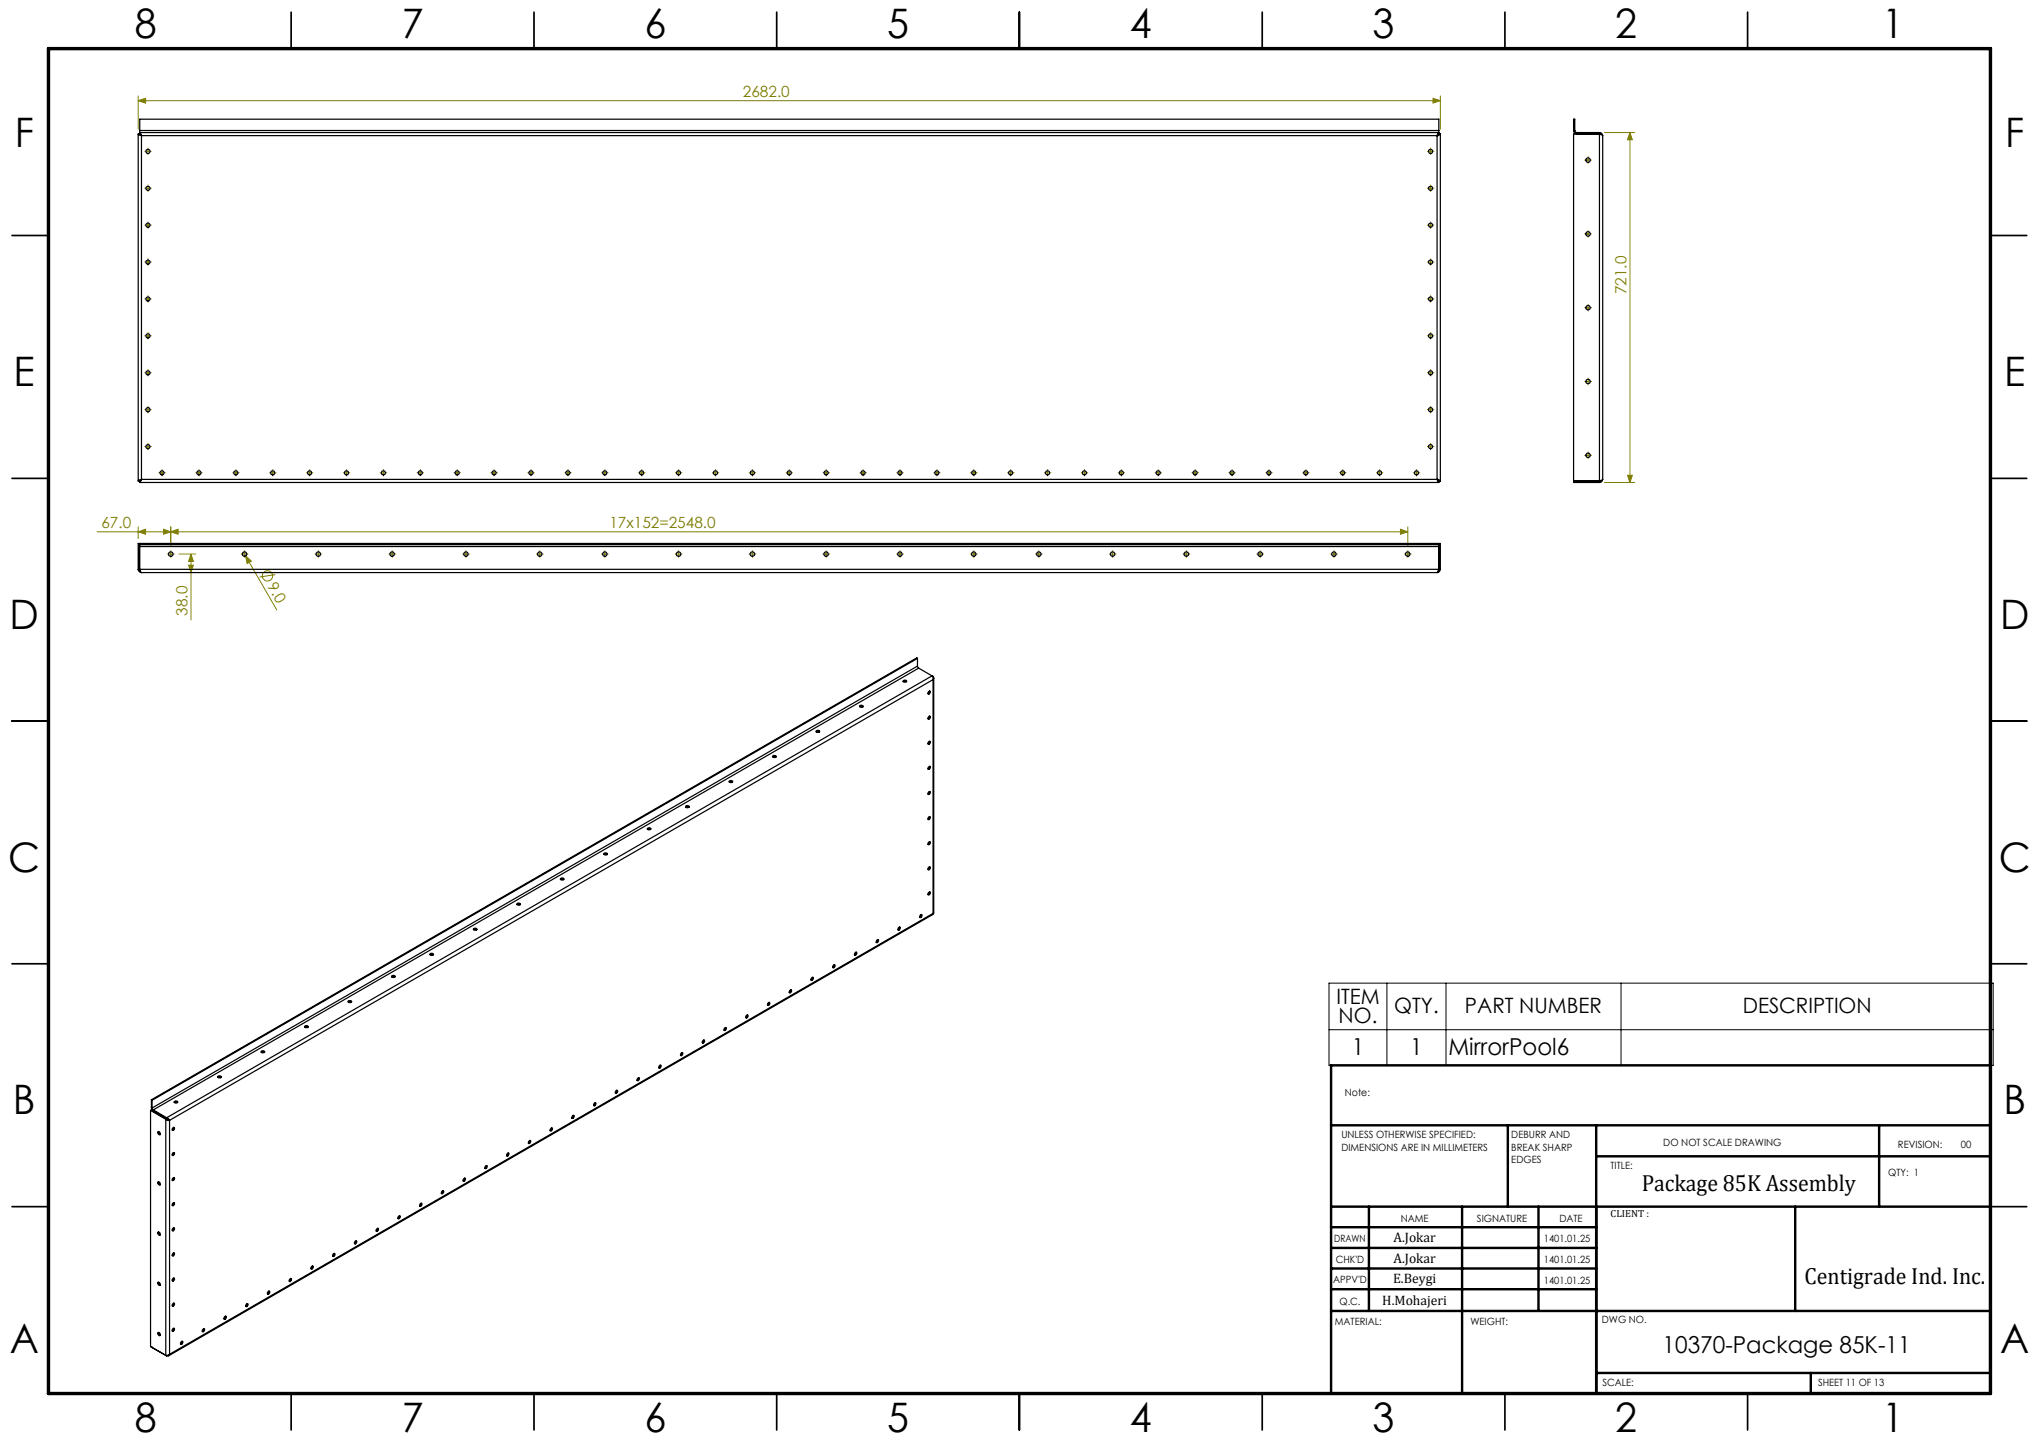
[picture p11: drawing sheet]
<svg xmlns="http://www.w3.org/2000/svg" width="420mm" height="297mm" viewBox="0 0 420 297" stroke-linecap="round" stroke-linejoin="round" font-family="sans-serif">
<g fill="none" stroke="#808000" stroke-width=".21">
<path d="M28.5 19.8v6.8M296.7 19.8v6.8M28.5 20.7l1.5-.5v1zM28.5 20.7h268.2M30.2 31.2h.5M30.2 38.8h.5M30.5 30.9v.5M30.5 38.5v.5M294.4 31.2h.5M294.4 38.8h.5M294.7 30.9v.5M294.7 38.5v.5"/>
<path d="M295.2 20.2l1.5 .5-1.5 .5zM326.8 33h.6M327.1 32.7v.5M330.5 27.3h6.2M335.7 27.3v72.1M335.7 27.3l.5 1.5h-1zM30.2 46.4h.5M30.2 54h.5M30.5 46.1v.5M30.5 53.7v.5M294.4 46.4h.5M294.4 54h.5"/>
<path d="M294.7 46.1v.5M294.7 53.7v.5M326.8 48.2h.6M327.1 47.9v.5M30.2 61.6h.5M30.2 69.2h.5M30.2 76.8h.5M30.5 61.3v.5M30.5 68.9v.5M30.5 76.5v.5M294.4 61.6h.5M294.4 69.2h.5"/>
<path d="M294.4 76.8h.5M294.7 61.3v.5M294.7 68.9v.5M294.7 76.5v.5M326.8 63.4h.6M326.8 78.6h.6M327.1 63.1v.5M327.1 78.3v.5M30.2 92h.5M30.2 84.4h.5M30.5 84.1v.5M30.5 91.7v.5"/>
<path d="M33.1 97.4h.5M33.4 97.2v.4M40.7 97.4h.5M41 97.2v.4M48.3 97.4h.5M48.6 97.2v.4M55.9 97.4h.5M56.2 97.2v.4M63.5 97.4h.5M63.8 97.2v.4M71.1 97.4h.5M71.4 97.2v.4"/>
<path d="M78.7 97.4h.5M79 97.2v.4M86.3 97.4h.5M86.6 97.2v.4M93.9 97.4h.5M94.2 97.2v.4M101.5 97.4h.5M101.8 97.2v.4M109.1 97.4h.5M109.4 97.2v.4M116.7 97.4h.5M117 97.2v.4"/>
<path d="M124.3 97.4h.5M124.6 97.2v.4M131.9 97.4h.5M132.2 97.2v.4M139.5 97.4h.5M139.8 97.2v.4M147.1 97.4h.5M147.4 97.2v.4M154.7 97.4h.5M155 97.2v.4M162.3 97.4h.5M162.6 97.2v.4"/>
<path d="M169.9 97.4h.5M170.2 97.2v.4M177.5 97.4h.5M177.8 97.2v.4M185.1 97.4h.5M185.4 97.2v.4M192.7 97.4h.5M193 97.2v.4M200.3 97.4h.5M200.6 97.2v.4M207.9 97.4h.5M208.2 97.2v.4"/>
<path d="M215.5 97.4h.5M215.8 97.2v.4M223.1 97.4h.5M223.4 97.2v.4M230.7 97.4h.5M231 97.2v.4M238.3 97.4h.5M238.6 97.2v.4M245.9 97.4h.5M246.2 97.2v.4M253.5 97.4h.5M253.8 97.2v.4"/>
<path d="M261.1 97.4h.5M261.4 97.2v.4M268.7 97.4h.5M269 97.2v.4M276.3 97.4h.5M276.6 97.2v.4M283.9 97.4h.5M284.2 97.2v.4M291.5 97.4h.5M291.8 97.2v.4M294.4 92h.5M294.4 84.4h.5"/>
<path d="M294.7 84.1v.5M294.7 91.7v.5M326.8 93.8h.6M327.1 93.5v.5M330.5 99.4h6.2M335.2 97.9h1l-.5 1.5zM20 109.5h270M28.5 109.5l1.5-.5v1zM28.5 108.5v2.4M33.7 109l1.5 .5-1.5 .5zM34.9 114.1h.5M35.2 113.9v.5"/>
<path d="M35.2 109.5l1.5-.5v1zM35.2 108.5v3.9M36.9 114.1h3.4M38.8 116.4h1l-.5 1.5zM39.3 114.1l.5 1.5h-1zM39.3 114.1v13.6M50.1 114.1h.5M50.2 113.7l.4 .8M50.4 113.9v.5M50.6 114.5l1.2 1.1-.9 .5zM50.6 114.5l6.4 11.1M56.7 118.4l-3.2 .4"/>
<path d="M65.3 114.1h.5M65.6 113.9v.5M80.5 114.1h.5M80.8 113.9v.5M95.7 114.1h.5M96 113.9v.5M110.9 114.1h.5M111.2 113.9v.5M124.3 114.1h.5M124.6 113.9v.5M139.5 114.1h.5M139.8 113.9v.5"/>
<path d="M154.7 114.1h.5M155 113.9v.5M169.9 114.1h.5M170.2 113.9v.5M185.1 114.1h.5M185.4 113.9v.5M200.3 114.1h.5M200.6 113.9v.5M213.7 114.1h.5M214 113.9v.5M228.9 114.1h.5M229.2 113.9v.5"/>
<path d="M244.1 114.1h.5M244.4 113.9v.5M259.3 114.1h.5M259.6 113.9v.5M274.5 114.1h.5M274.8 113.9v.5M288.5 109l1.5 .5-1.5 .5zM289.7 114.1h.5M290 108.5v3.9M290 113.9v.5"/>
<circle cx="55.1" cy="118.6" r="1.06"/>
</g>
<path d="M273.8 202.5h136.8v16.9h-136.8zM273.8 212.1h136.8M285.7 202.5v16.9M297.9 202.5v16.9M333.9 202.5v16.9" fill="none" stroke="#000" stroke-width=".21"/>
<g fill="none" stroke="#808000" stroke-width=".21" stroke-dasharray="15.2 1.3 1.3 1.3">
<path d="M30 31.2h-.2M30 38.8h-.2M30.5 30.7v-.2M30.5 31.7v.1M30.5 38.3v-.2M30.5 39.3v.1M31 31.2h.2M31 38.8h.2M294.2 31.2h-.2M294.2 38.8h-.2M294.7 30.7v-.2M294.7 31.7v.1"/>
<path d="M294.7 38.3v-.2M294.7 39.3v.1M295.2 31.2h.2M295.2 38.8h.2M326.6 33h-.2M327.1 32.5v-.2M327.1 33.5v.2M327.6 33h.2M30 46.4h-.2M30 54h-.2M30.5 45.9v-.2M30.5 46.9v.1"/>
<path d="M30.5 53.5v-.2M30.5 54.5v.1M31 46.4h.2M31 54h.2M294.2 46.4h-.2M294.2 54h-.2M294.7 45.9v-.2M294.7 46.9v.1M294.7 53.5v-.2M294.7 54.5v.1M295.2 46.4h.2M295.2 54h.2"/>
<path d="M326.6 48.2h-.2M327.1 47.7v-.2M327.1 48.7v.2M327.6 48.2h.2M30 61.6h-.2M30 69.2h-.2M30 76.8h-.2M30.5 61.1v-.2M30.5 62.1v.1M30.5 68.7v-.2M30.5 69.7v.1M30.5 76.3v-.2"/>
<path d="M30.5 77.3v.1M31 61.6h.2M31 69.2h.2M31 76.8h.2M294.2 61.6h-.2M294.2 69.2h-.2M294.2 76.8h-.2M294.7 61.1v-.2M294.7 62.1v.1M294.7 68.7v-.2M294.7 69.7v.1M294.7 76.3v-.2"/>
<path d="M294.7 77.3v.1M295.2 61.6h.2M295.2 69.2h.2M295.2 76.8h.2M326.6 63.4h-.2M326.6 78.6h-.2M327.1 62.9v-.2M327.1 63.9v.2M327.1 78.1v-.2M327.1 79.1v.2M327.6 63.4h.2M327.6 78.6h.2"/>
<path d="M30 92h-.2M30 84.4h-.2M30.5 91.5v-.2M30.5 92.5v.1M30.5 83.9v-.2M30.5 84.9v.1M31 92h.2M31 84.4h.2M32.9 97.4h-.2M33.4 96.9v-.2M33.4 97.9v.1M33.9 97.4h.2"/>
<path d="M40.5 97.4h-.2M41 96.9v-.2M41 97.9v.1M41.5 97.4h.2M48.1 97.4h-.2M48.6 96.9v-.2M48.6 97.9v.1M49.1 97.4h.2M55.7 97.4h-.2M56.2 96.9v-.2M56.2 97.9v.1M56.7 97.4h.2"/>
<path d="M63.3 97.4h-.2M63.8 96.9v-.2M63.8 97.9v.1M64.3 97.4h.2M70.9 97.4h-.2M71.4 96.9v-.2M71.4 97.9v.1M71.9 97.4h.2M78.5 97.4h-.2M79 96.9v-.2M79 97.9v.1M79.5 97.4h.2"/>
<path d="M86.1 97.4h-.2M86.6 96.9v-.2M86.6 97.9v.1M87.1 97.4h.2M93.7 97.4h-.2M94.2 96.9v-.2M94.2 97.9v.1M94.7 97.4h.2M101.3 97.4h-.2M101.8 96.9v-.2M101.8 97.9v.1M102.3 97.4h.2"/>
<path d="M108.9 97.4h-.2M109.4 96.9v-.2M109.4 97.9v.1M109.9 97.4h.2M116.5 97.4h-.2M117 96.9v-.2M117 97.9v.1M117.5 97.4h.2M124.1 97.4h-.2M124.6 96.9v-.2M124.6 97.9v.1M125.1 97.4h.2"/>
<path d="M131.7 97.4h-.2M132.2 96.9v-.2M132.2 97.9v.1M132.7 97.4h.2M139.3 97.4h-.2M139.8 96.9v-.2M139.8 97.9v.1M140.3 97.4h.2M146.9 97.4h-.2M147.4 96.9v-.2M147.4 97.9v.1M147.9 97.4h.2"/>
<path d="M154.5 97.4h-.2M155 96.9v-.2M155 97.9v.1M155.5 97.4h.2M162.1 97.4h-.2M162.6 96.9v-.2M162.6 97.9v.1M163.1 97.4h.2M169.7 97.4h-.2M170.2 96.9v-.2M170.2 97.9v.1M170.7 97.4h.2"/>
<path d="M177.3 97.4h-.2M177.8 96.9v-.2M177.8 97.9v.1M178.3 97.4h.2M184.9 97.4h-.2M185.4 96.9v-.2M185.4 97.9v.1M185.9 97.4h.2M192.5 97.4h-.2M193 96.9v-.2M193 97.9v.1M193.5 97.4h.2"/>
<path d="M200.1 97.4h-.2M200.6 96.9v-.2M200.6 97.9v.1M201.1 97.4h.2M207.7 97.4h-.2M208.2 96.9v-.2M208.2 97.9v.1M208.7 97.4h.2M215.3 97.4h-.2M215.8 96.9v-.2M215.8 97.9v.1M216.3 97.4h.2"/>
<path d="M222.9 97.4h-.2M223.4 96.9v-.2M223.4 97.9v.1M223.9 97.4h.2M230.5 97.4h-.2M231 96.9v-.2M231 97.9v.1M231.5 97.4h.2M238.1 97.4h-.2M238.6 96.9v-.2M238.6 97.9v.1M239.1 97.4h.2"/>
<path d="M245.7 97.4h-.2M246.2 96.9v-.2M246.2 97.9v.1M246.7 97.4h.2M253.3 97.4h-.2M253.8 96.9v-.2M253.8 97.9v.1M254.3 97.4h.2M260.9 97.4h-.2M261.4 96.9v-.2M261.4 97.9v.1M261.9 97.4h.2"/>
<path d="M268.5 97.4h-.2M269 96.9v-.2M269 97.9v.1M269.5 97.4h.2M276.1 97.4h-.2M276.6 96.9v-.2M276.6 97.9v.1M277.1 97.4h.2M283.7 97.4h-.2M284.2 96.9v-.2M284.2 97.9v.1M284.7 97.4h.2"/>
<path d="M291.3 97.4h-.2M291.8 96.9v-.2M291.8 97.9v.1M292.3 97.4h.2M294.2 92h-.2M294.2 84.4h-.2M294.7 91.5v-.2M294.7 92.5v.1M294.7 83.9v-.2M294.7 84.9v.1M295.2 92h.2M295.2 84.4h.2"/>
<path d="M326.6 93.8h-.2M327.1 93.3v-.2M327.1 94.3v.2M327.6 93.8h.2M34.7 114.1h-.2M35.2 113.6v-.2M35.2 114.6v.2M35.7 114.1h.2M49.9 114.1h-.2M50.4 113.6v-.2M50.4 114.6v.2M50.9 114.1h.2"/>
<path d="M65.1 114.1h-.2M65.6 113.6v-.2M65.6 114.6v.2M66.1 114.1h.2M80.3 114.1h-.2M80.8 113.6v-.2M80.8 114.6v.2M81.3 114.1h.2M95.5 114.1h-.2M96 113.6v-.2M96 114.6v.2M96.5 114.1h.2"/>
<path d="M110.7 114.1h-.2M111.2 113.6v-.2M111.2 114.6v.2M111.7 114.1h.2M124.1 114.1h-.2M124.6 113.6v-.2M124.6 114.6v.2M125.1 114.1h.2M139.3 114.1h-.2M139.8 113.6v-.2M139.8 114.6v.2M140.3 114.1h.2"/>
<path d="M154.5 114.1h-.2M155 113.6v-.2M155 114.6v.2M155.5 114.1h.2M169.7 114.1h-.2M170.2 113.6v-.2M170.2 114.6v.2M170.7 114.1h.2M184.9 114.1h-.2M185.4 113.6v-.2M185.4 114.6v.2M185.9 114.1h.2"/>
<path d="M200.1 114.1h-.2M200.6 113.6v-.2M200.6 114.6v.2M201.1 114.1h.2M213.5 114.1h-.2M214 113.6v-.2M214 114.6v.2M214.5 114.1h.2M228.7 114.1h-.2M229.2 113.6v-.2M229.2 114.6v.2M229.7 114.1h.2"/>
<path d="M243.9 114.1h-.2M244.4 113.6v-.2M244.4 114.6v.2M244.9 114.1h.2M259.1 114.1h-.2M259.6 113.6v-.2M259.6 114.6v.2M260.1 114.1h.2M274.3 114.1h-.2M274.8 113.6v-.2M274.8 114.6v.2M275.3 114.1h.2"/>
<path d="M289.5 114.1h-.2M290 113.6v-.2M290 114.6v.2M290.5 114.1h.2"/>
</g>
<g fill="none" stroke="#000" stroke-width=".35">
<path d="M60 2.5v7.5M110 2.5v7.5M160 2.5v7.5M210 2.5v7.5M260 2.5v7.5M310 2.5v7.5M360 2.5v7.5M2.5 48.5h7.5M410 48.5h7.5M2.5 98.5h7.5M410 98.5h7.5M2.5 148.5h7.5"/>
<path d="M410 148.5h7.5M2.5 198.5h7.5M410 198.5h7.5M2.5 248.5h7.5M410 248.5h7.5M60 287v7.5M110 287v7.5M160 287v7.5M210 287v7.5M260 287v7.5M310 287v7.5M360 287v7.5"/>
</g>
<g fill="none" stroke="#000" stroke-width=".5">
<path d="M410 219.4h-135.8v67.4M274.2 231.8h135.8M310.6 231.8v16.7M328.8 231.8v55.2M328.8 238.2h81.2M387.1 231.8v16.7M274.2 248.5h135.8M274.2 257h54.6M274.2 252.8h54.6M282 248.5v21.5M301.2 248.5v38.3M316.9 248.5v21.5"/>
<path d="M369.8 248.5v21.5M274.2 265.5h54.6M274.2 261.3h54.6M274.2 270h135.8M328.8 282.8h81.2M373 282.8v4.2"/>
</g>
<path d="M10 10h400v277h-400z" fill="none" stroke="#000" stroke-width=".7"/>
<g fill="#808000">
<path d="M50.6 114.5l1.2 1.1-.9 .5z"/>
<path d="M295.2 20.2l1.5 .5-1.5 .5zM28.5 20.7l1.5-.5v1z"/>
<path d="M35.2 109.5l1.5-.5v1zM288.5 109l1.5 .5-1.5 .5z"/>
<path d="M33.7 109l1.5 .5-1.5 .5zM28.5 109.5l1.5-.5v1z"/>
<path d="M335.2 97.9h1l-.5 1.5zM335.7 27.3l.5 1.5h-1z"/>
<path d="M38.8 116.4h1l-.5 1.5zM39.3 114.1l.5 1.5h-1z"/>
</g>
<g fill="none" stroke="#000" stroke-width=".25">
<path d="M28.5 27.6l.6 .3M28.5 27.6h.2l.4 .3M28.5 27.6v71.5M28.8 27.3l.3 .6M28.8 27.3v.2l.3 .4M28.8 26.9v.4M28.8 26.9v-2.4h267.6v2.4M28.8 27.3h267.6M28.8 26.9h267.6M29.1 27.9h.1M29.1 27.9v70.8M29.1 27.9h266.9"/>
<path d="M296 27.9h.1M296 27.9v70.8M296.4 27.3v.2l-.4 .4M296.4 27.3l-.4 .6M296.4 26.9v.4M296.7 27.6l-.7 .3M296.7 27.6h-.3l-.4 .3M296.7 27.6v71.5M324.1 26.9a.66 .66 0 0 0 .7 .6M324.1 26.9h.3M324.1 26.9v-2.4h.3v2.4M324.4 26.9v.2l.4 .2"/>
<path d="M324.8 27.3h4.7M324.8 27.3v.2M324.8 27.5h4.7M329.5 27.6l.6 .3M329.5 27.3a.65 .65 0 0 1 .6 .6M329.5 27.5l.3 .2M329.5 27.6h-5.4v71.5h5.4M329.5 27.3v.2M329.5 27.6v71.5M330.1 27.9v70.8M28.8 99.4h267.6M29.1 98.7h.1"/>
<path d="M29.1 98.7l-.6 .4M29.1 98.7l-.4 .4h-.2M29.1 98.7l-.3 .7M29.1 98.7l-.3 .4v.3M29.1 98.7h266.9M296 98.7h.1M296 98.7l.7 .4M296 98.7l.4 .7M296 98.7l.4 .4h.3M296 98.7l.4 .4v.3M329.5 99.1h-5.4v.3h5.4M329.5 99.1v.3"/>
<path d="M329.8 99l-.3 .1M330.1 98.7l-.6 .4M330.1 98.7l-.1 .5-.5 .2M28.5 117.3l.2 .5 .4 .1M28.5 117.3v-5.4h.2v5.4M28.5 117.3h.2M28.7 117.3l.2 .3M28.8 112.2v.4M28.8 117.3l.3 .6M28.8 112.2v-.3h267.6v.3M28.8 112.6v4.7M28.8 112.2h267.6"/>
<path d="M28.8 112.6h267.6M28.8 117.3h267.6M29.1 117.9h266.9M296.4 112.2v.4M296.4 117.3l-.4 .6M296.4 112.6v4.7M296.4 117.3l-.2 .3M296.4 117.3v-5.4h.3v5.4M296.4 117.3h.3M296.7 117.3l-.4 .6h-.3M189 137.2l.2 .4M189 137.2l-157.7 91"/>
<path d="M189 135.6l-157.7 91M189 135.6v1.6M189 135.6l-.2-.1-157.6 91M189.2 137.6l2.8 1.6M189.2 137.6l-157.6 91M192 139.2l.2 .8M192 139.2l-157.7 91M192 139.2l.2 .1M192.2 139.3l.1 .3-.1 .4M192.2 140l-157.3 90.7M192.2 140v48.1M192.2 139.3h-.1"/>
<path d="M192.3 139.6v48.5h-.1M159.2 155.7l.2-.1a.25 .25 0 0 1 .4 0 .25 .25 0 0 1 0 .4h-.1a.32 .32 0 0 1-.4 0 .32 .32 0 0 1-.1-.3zM159.2 155.9l.3-.2 .3 .2M168.1 150.5h.1a.3 .3 0 0 1 .4-.1 .3 .3 0 0 1 .1 .4 .32 .32 0 0 1-.4 .1 .32 .32 0 0 1-.2-.4zM168.1 150.7l.3-.1 .4 .1M177.1 145.6l.2-.2 .5 .2M177.2 145.3h.1a.25 .25 0 0 1 .4 0 .25 .25 0 0 1 0 .3l-.2 .1a.26 .26 0 0 1-.3 0 .26 .26 0 0 1 0-.4zM186 140.4l.2-.1 .5 .1M186.1 140.2a.3 .3 0 0 1 .4-.2 .3 .3 0 0 1 .2 .4 .34 .34 0 0 1-.4 .1 .34 .34 0 0 1-.2-.3zM191.2 142.5l.1-.1a.21 .21 0 0 1 .3 0 .21 .21 0 0 1 0 .3l-.2 .2a.24 .24 0 0 1-.3-.1 .24 .24 0 0 1 .1-.3zM191.2 158l.1-.1a.2 .2 0 0 1 .3 0 .2 .2 0 0 1 0 .3 .23 .23 0 0 1-.2 .3 .23 .23 0 0 1-.3-.3zM191.3 147.6l.1-.1a.29 .29 0 0 1 .2 .4 .29 .29 0 0 1-.5 .1z"/>
<path d="M191.3 152.8a.2 .2 0 0 1 .3-.1 .2 .2 0 0 1 0 .3 .26 .26 0 0 1-.1 .3 .26 .26 0 0 1-.4-.2zM191.5 142.3v.3l-.3 .3M191.5 147.5v.3l-.3 .3M191.5 152.7v.3l-.3 .2M191.5 157.8v.3l-.3 .3M124.4 175.8l.3-.1a.27 .27 0 0 1 .3 0 .27 .27 0 0 1 .1 .3 .27 .27 0 0 1-.4 .1l-.3-.1zM124.4 176l.3-.2 .4 .2M133.4 170.8l.1-.1 .6 .1M133.4 170.6a.34 .34 0 0 1 .4-.1 .34 .34 0 0 1 .2 .3h-.1a.3 .3 0 0 1-.3 .1 .3 .3 0 0 1-.2-.3zM141.3 166l.2-.1a.24 .24 0 0 1 .4 .1 .24 .24 0 0 1 0 .3 .34 .34 0 0 1-.4 .1 .34 .34 0 0 1-.2-.4zM141.3 166.2l.1-.1 .6 .1M150.2 160.9l.1-.1a.31 .31 0 0 1 .4-.1 .31 .31 0 0 1 .1 .4l-.2 .1a.28 .28 0 0 1-.3 0 .28 .28 0 0 1-.1-.3z"/>
<path d="M150.2 161.1l.3-.2 .4 .2M191.3 163.1a.2 .2 0 0 1 .3-.1 .2 .2 0 0 1 0 .3 .28 .28 0 0 1-.1 .3 .28 .28 0 0 1-.4-.1zM191.3 168.3a.21 .21 0 0 1 .3-.1 .21 .21 0 0 1 0 .4l-.2 .2a.25 .25 0 0 1-.3-.2 .25 .25 0 0 1 .2-.3zM191.3 173.5l.1-.1a.29 .29 0 0 1 .2 .4 .29 .29 0 0 1-.5 0zM191.3 178.6a.2 .2 0 0 1 .3-.1 .2 .2 0 0 1 0 .3 .26 .26 0 0 1-.1 .3 .26 .26 0 0 1-.4-.1zM191.5 163v.3l-.3 .3M191.5 168.2v.3l-.3 .2M191.5 173.4v.3l-.3 .2M191.5 178.5v.3l-.3 .3M88.6 196.5l.2-.1a.25 .25 0 0 1 .4 0 .25 .25 0 0 1 0 .3 .34 .34 0 0 1-.4 .1 .34 .34 0 0 1-.2-.3zM88.6 196.6l.1-.1 .6 .1M97.5 191.3l.2-.1a.29 .29 0 0 1 .4 0 .29 .29 0 0 1 0 .4h-.1a.28 .28 0 0 1-.4 0 .28 .28 0 0 1-.1-.3z"/>
<path d="M97.5 191.5l.3-.2 .4 .2M106.5 186.3l.4-.1 .3 .1M106.6 186.1l.2-.1a.25 .25 0 0 1 .3 0 .25 .25 0 0 1 0 .4h-.1a.28 .28 0 0 1-.4 0 .28 .28 0 0 1 0-.3zM115.4 181.1l.3-.1 .4 .1M115.5 180.9a.3 .3 0 0 1 .4-.1 .3 .3 0 0 1 .2 .4l-.2 .1a.27 .27 0 0 1-.4-.1 .27 .27 0 0 1 0-.3zM171.6 198.9l.1-.1a.21 .21 0 0 1 .3-.1 .21 .21 0 0 1 0 .4l-.4 .3zM171.8 198.7v.4l-.3 .1M176.1 196.2l.3-.1a.34 .34 0 0 1 0 .4 .34 .34 0 0 1-.4 .2zM176.3 196.1l-.1 .4-.2 .2M180.7 193.6l.1-.1a.3 .3 0 0 1 .1 .5 .3 .3 0 0 1-.4 0zM180.8 193.5l-.1 .4-.2 .2M185.1 191.1l.2-.2a.34 .34 0 0 1 .1 .5 .34 .34 0 0 1-.4 .1z"/>
<path d="M185.3 191l-.1 .3-.2 .2M189.5 188.6l.2-.2a.3 .3 0 0 1 .1 .4 .3 .3 0 0 1-.4 .1zM189.8 188.3l-.1 .4-.3 .2M191.3 183.8a.2 .2 0 0 1 .3 0 .2 .2 0 0 1 0 .3 .23 .23 0 0 1-.2 .2 .23 .23 0 0 1-.3-.2zM191.5 183.7v.3l-.3 .3M192.2 188.1v.2l-157.5 91M192.2 188.1l-157.3 90.8M53.8 216.7l.4-.1 .3 .1M53.9 216.5l.2-.1a.25 .25 0 0 1 .3 0 .25 .25 0 0 1 0 .4 .33 .33 0 0 1-.4 .1 .33 .33 0 0 1-.1-.4zM62.8 211.6l.2-.2 .5 .2M62.8 211.3a.31 .31 0 0 1 .4-.1 .31 .31 0 0 1 .2 .4l-.2 .1a.25 .25 0 0 1-.4 0 .25 .25 0 0 1 0-.4zM71.7 206.4l.3-.2 .4 .2"/>
<path d="M71.8 206.1h.2a.24 .24 0 0 1 .3 0 .24 .24 0 0 1 0 .3l-.1 .1a.29 .29 0 0 1-.4 0 .29 .29 0 0 1 0-.4zM80.7 201h.1a.3 .3 0 0 1 .4-.1 .3 .3 0 0 1 .1 .4h-.1a.32 .32 0 0 1-.4 0 .32 .32 0 0 1-.1-.3zM80.7 201.2l.2-.1 .5 .1M135.9 219.4h.1a.28 .28 0 0 1 .1 .4 .28 .28 0 0 1-.4 0zM136 219.4v.3l-.3 .2M140.3 216.9a.21 .21 0 0 1 .3-.1 .21 .21 0 0 1 0 .4l-.2 .2a.22 .22 0 0 1-.3-.1 .22 .22 0 0 1 .2-.3zM140.5 216.8v.3l-.3 .2M144.7 214.4l.2-.1a.2 .2 0 0 1 .2 0 .2 .2 0 0 1 0 .3 .23 .23 0 0 1-.2 .2 .23 .23 0 0 1-.3-.2zM145 214.2v.3l-.3 .3M149.3 211.7l.1-.1a.29 .29 0 0 1 .2 .4 .29 .29 0 0 1-.5 .1zM149.5 211.6l-.1 .3-.2 .3M153.7 209.2a.2 .2 0 0 1 .3-.2 .2 .2 0 0 1 .1 .3 .26 .26 0 0 1-.2 .3 .26 .26 0 0 1-.3-.1z"/>
<path d="M154 209.1l-.1 .2-.3 .3M158.3 206.5h.1a.28 .28 0 0 1 .1 .4 .28 .28 0 0 1-.4 0zM158.4 206.4v.4l-.3 .2M162.7 204l.1-.1a.29 .29 0 0 1 .2 .4 .29 .29 0 0 1-.4 .1zM162.9 203.9l-.1 .4-.2 .1M167.2 201.4a.2 .2 0 0 1 .3-.1 .2 .2 0 0 1 0 .3 .26 .26 0 0 1-.1 .3 .26 .26 0 0 1-.4-.1zM167.4 201.3l-.1 .4-.3 .1M31 228.7v48.7l3.3 1.9M31 228.7l3.1 1.8M31 228.7l.2-.1 3.1 1.9M31.2 228.1l.4 .7M31.2 226.5v1.6"/>
<path d="M31.2 226.5l.1 .1M31.2 228.1l.1 .1M31.3 228.2l.3 .4M31.3 226.6v1.6M31.6 228.6l2.7 1.6M31.6 228.8l2.7 1.6M31.6 228.6v.2M32.5 233.1a.37 .37 0 0 1 .5 .2 .37 .37 0 0 1-.1 .4l-.4-.3zM32.7 233.1v.3l.3 .2M34.1 230.5l.8 .2M34.1 230.5v48.6l.8-.2M34.3 230.5l.4 .2"/>
<path d="M34.3 230.5h-.2M34.3 230.2l.6 .5M34.3 230.4l.4 .3M34.3 230.2v.2M34.7 230.7h.2M34.9 230.7v48.2M35.6 232.3l.1-.1a.29 .29 0 0 1 .2 .4 .29 .29 0 0 1-.4 .1zM35.6 237.5a.2 .2 0 0 1 .3-.1 .2 .2 0 0 1 0 .3 .26 .26 0 0 1-.1 .3 .26 .26 0 0 1-.3-.2zM35.8 232.2v.3l-.3 .3M35.8 237.4v.3l-.3 .2M35.9 227l.2-.1 .5 .1M35.9 226.9l.2-.1a.28 .28 0 0 1 .4-.1 .28 .28 0 0 1 0 .4 .34 .34 0 0 1-.4 .1 .34 .34 0 0 1-.2-.3z"/>
<path d="M44.8 221.9l.3-.1 .4 .1M44.9 221.7l.1-.1a.29 .29 0 0 1 .4 0 .29 .29 0 0 1 .1 .4h-.2a.27 .27 0 0 1-.3 0 .27 .27 0 0 1-.1-.3zM104.6 237.5h.1a.34 .34 0 0 1 .1 .4 .34 .34 0 0 1-.4 .2zM104.7 237.5l-.1 .4-.2 .1M109 235l.1-.1a.3 .3 0 0 1 .1 .4 .3 .3 0 0 1-.4 .1zM109.1 234.9v.4l-.3 .1M113.4 232.5l.3-.2a.34 .34 0 0 1 0 .4 .34 .34 0 0 1-.4 .2zM113.6 232.3v.4l-.3 .2M117.9 229.8l.2-.1a.3 .3 0 0 1 .1 .4 .3 .3 0 0 1-.4 .1zM118.1 229.7v.3l-.3 .3M122.3 227.3l.3-.2a.34 .34 0 0 1 .1 .4 .34 .34 0 0 1-.4 .2zM122.6 227.2l-.2 .4-.1 .1"/>
<path d="M126.9 224.6h.1a.28 .28 0 0 1 .1 .4 .28 .28 0 0 1-.4 0zM127.1 224.5l-.1 .4-.2 .2M131.3 222.1l.2-.1a.3 .3 0 0 1 .1 .4 .3 .3 0 0 1-.4 .1zM131.6 222l-.1 .3-.3 .2M32.5 243.4a.35 .35 0 0 1 .5 .2 .35 .35 0 0 1-.2 .5l-.3-.4zM32.5 253.8l.4 .1a.27 .27 0 0 1 .2 .3 .27 .27 0 0 1-.4 .2l-.2-.3zM32.7 243.4v.4l.3 .2M32.7 253.7v.4l.3 .2M35.6 253a.21 .21 0 0 1 .3-.1 .21 .21 0 0 1 0 .4l-.2 .2a.25 .25 0 0 1-.3-.2 .25 .25 0 0 1 .2-.3zM35.6 258.2l.1-.1a.29 .29 0 0 1 .2 .4 .29 .29 0 0 1-.4 0zM35.7 242.6a.2 .2 0 0 1 .2 0 .2 .2 0 0 1 0 .3 .23 .23 0 0 1-.2 .3 .23 .23 0 0 1-.2-.3zM35.7 247.8v-.1a.29 .29 0 0 1 .2 .4 .29 .29 0 0 1-.4 .1z"/>
<path d="M35.8 242.5v.3l-.3 .3M35.8 247.7v.3l-.3 .3M35.8 252.9v.3l-.3 .2M35.8 258.1v.3l-.3 .2M68.7 258.3l.1-.1a.29 .29 0 0 1 .2 .4 .29 .29 0 0 1-.5 .1zM68.9 258.2l-.1 .3-.3 .2M73.1 255.7a.2 .2 0 0 1 .3-.1 .2 .2 0 0 1 .1 .3 .26 .26 0 0 1-.2 .3 .26 .26 0 0 1-.3-.2zM73.3 255.6v.3l-.3 .2M77.5 253.2l.1-.1a.21 .21 0 0 1 .3-.1 .21 .21 0 0 1 0 .4l-.2 .2a.24 .24 0 0 1-.2-.1 .24 .24 0 0 1 0-.3zM77.8 253v.3l-.3 .2M82.2 250.4a.29 .29 0 0 1 .2 .4 .29 .29 0 0 1-.4 .1zM82.3 250.4l-.1 .4-.2 .2"/>
<path d="M86.6 247.9a.2 .2 0 0 1 .2-.1 .2 .2 0 0 1 .1 .3 .28 .28 0 0 1-.1 .3 .28 .28 0 0 1-.4-.1zM86.8 247.8l-.1 .4-.3 .2M91.1 245.3l.1-.1a.28 .28 0 0 1 .2 .5 .28 .28 0 0 1-.5 0zM91.2 245.2v.4l-.3 .2M95.5 242.8a.21 .21 0 0 1 .4-.1 .2 .2 0 0 1-.1 .3 .22 .22 0 0 1-.2 .3 .22 .22 0 0 1-.2-.3zM95.7 242.6l-.1 .4-.2 .2M100 240.2l.2-.1a.3 .3 0 0 1 .1 .4 .3 .3 0 0 1-.4 .1zM100.2 240.1l-.1 .3-.2 .2M31.2 277.5h.1M32.5 274.5a.32 .32 0 0 1 .5 .1 .32 .32 0 0 1-.2 .5l-.3-.3zM32.5 264.1l.4 .2a.24 .24 0 0 1 .1 .3 .24 .24 0 0 1-.3 .1l-.2-.2zM32.7 264.1v.4l.3 .2"/>
<path d="M32.7 274.4v.4l.3 .2M34.3 279.2v.1M34.9 278.9l-.2 .3-.4 .1M35.5 263.4l.1-.1a.2 .2 0 0 1 .3-.1 .2 .2 0 0 1 0 .3 .26 .26 0 0 1-.1 .3 .26 .26 0 0 1-.3-.1zM35.5 268.6l.2-.1a.2 .2 0 0 1 .2 0 .2 .2 0 0 1 0 .3 .23 .23 0 0 1-.2 .2 .23 .23 0 0 1-.2-.2zM35.6 273.7a.2 .2 0 0 1 .3-.1 .2 .2 0 0 1 0 .3 .28 .28 0 0 1-.1 .3 .28 .28 0 0 1-.3-.1zM35.8 263.2v.3l-.3 .3M35.8 268.4v.3l-.3 .3M35.8 273.6v.3l-.3 .2M37.3 276.4l.2-.1a.3 .3 0 0 1 .1 .4 .3 .3 0 0 1-.4 .1zM37.5 276.3v.3l-.3 .2M41.9 273.7h.1a.34 .34 0 0 1 .1 .4 .34 .34 0 0 1-.4 .1v-.2z"/>
<path d="M42 273.7l-.2 .4-.1 .1M46.2 271.2l.2-.1a.28 .28 0 0 1 .1 .4 .28 .28 0 0 1-.4 .1zM46.5 271.1l-.1 .3-.3 .2M50.8 268.6l.1-.1a.3 .3 0 0 1 .1 .4 .3 .3 0 0 1-.4 .1zM50.9 268.5v.3l-.3 .3M55.2 266a.2 .2 0 0 1 .3-.1 .2 .2 0 0 1 .1 .3 .28 .28 0 0 1-.2 .3 .28 .28 0 0 1-.3-.1zM55.4 265.9v.3l-.3 .3M59.8 263.4v-.1a.28 .28 0 0 1 .2 .5 .28 .28 0 0 1-.5 0zM59.9 263.3v.3l-.3 .3M64.2 260.8h.1a.28 .28 0 0 1 .2 .4 .28 .28 0 0 1-.5 0zM64.4 260.7l-.1 .4-.2 .2"/>
<circle cx="30.5" cy="38.8" r=".44"/>
<circle cx="30.5" cy="31.2" r=".43"/>
<circle cx="294.7" cy="38.8" r=".44"/>
<circle cx="294.7" cy="31.2" r=".43"/>
<circle cx="327.1" cy="33" r=".46"/>
<circle cx="30.5" cy="54" r=".43"/>
<circle cx="30.5" cy="46.4" r=".43"/>
<circle cx="294.7" cy="54" r=".43"/>
<circle cx="294.7" cy="46.4" r=".43"/>
<circle cx="327.1" cy="48.2" r=".46"/>
<circle cx="30.5" cy="61.6" r=".43"/>
<circle cx="30.5" cy="69.2" r=".43"/>
<circle cx="30.5" cy="76.8" r=".43"/>
<circle cx="294.7" cy="61.6" r=".43"/>
<circle cx="294.7" cy="76.8" r=".43"/>
<circle cx="294.7" cy="69.2" r=".43"/>
<circle cx="327.1" cy="78.6" r=".45"/>
<circle cx="327.1" cy="63.4" r=".45"/>
<circle cx="30.5" cy="92" r=".43"/>
<circle cx="30.5" cy="84.4" r=".43"/>
<circle cx="33.4" cy="97.4" r=".42"/>
<circle cx="41" cy="97.4" r=".43"/>
<circle cx="48.6" cy="97.4" r=".43"/>
<circle cx="56.2" cy="97.4" r=".43"/>
<circle cx="63.8" cy="97.4" r=".43"/>
<circle cx="71.4" cy="97.4" r=".43"/>
<circle cx="79" cy="97.4" r=".43"/>
<circle cx="86.6" cy="97.4" r=".42"/>
<circle cx="94.2" cy="97.4" r=".43"/>
<circle cx="101.8" cy="97.4" r=".43"/>
<circle cx="109.4" cy="97.4" r=".43"/>
<circle cx="117" cy="97.4" r=".43"/>
<circle cx="124.6" cy="97.4" r=".43"/>
<circle cx="132.2" cy="97.4" r=".43"/>
<circle cx="139.8" cy="97.4" r=".42"/>
<circle cx="147.4" cy="97.4" r=".43"/>
<circle cx="155" cy="97.4" r=".43"/>
<circle cx="162.6" cy="97.4" r=".43"/>
<circle cx="170.2" cy="97.4" r=".43"/>
<circle cx="177.8" cy="97.4" r=".43"/>
<circle cx="185.4" cy="97.4" r=".43"/>
<circle cx="193" cy="97.4" r=".43"/>
<circle cx="200.6" cy="97.4" r=".43"/>
<circle cx="208.2" cy="97.4" r=".42"/>
<circle cx="215.8" cy="97.4" r=".43"/>
<circle cx="223.4" cy="97.4" r=".43"/>
<circle cx="231" cy="97.4" r=".43"/>
<circle cx="238.6" cy="97.4" r=".43"/>
<circle cx="246.2" cy="97.4" r=".43"/>
<circle cx="253.8" cy="97.4" r=".43"/>
<circle cx="261.4" cy="97.4" r=".42"/>
<circle cx="269" cy="97.4" r=".43"/>
<circle cx="276.6" cy="97.4" r=".43"/>
<circle cx="284.2" cy="97.4" r=".43"/>
<circle cx="291.8" cy="97.4" r=".43"/>
<circle cx="294.7" cy="84.4" r=".43"/>
<circle cx="294.7" cy="92" r=".43"/>
<circle cx="327.1" cy="93.8" r=".45"/>
<circle cx="35.2" cy="114.1" r=".46"/>
<circle cx="50.4" cy="114.1" r=".45"/>
<circle cx="65.6" cy="114.1" r=".45"/>
<circle cx="80.8" cy="114.1" r=".45"/>
<circle cx="96" cy="114.1" r=".45"/>
<circle cx="111.2" cy="114.1" r=".45"/>
<circle cx="124.6" cy="114.1" r=".45"/>
<circle cx="139.8" cy="114.1" r=".46"/>
<circle cx="155" cy="114.1" r=".46"/>
<circle cx="170.2" cy="114.1" r=".45"/>
<circle cx="185.4" cy="114.1" r=".45"/>
<circle cx="200.6" cy="114.1" r=".45"/>
<circle cx="214" cy="114.1" r=".45"/>
<circle cx="229.2" cy="114.1" r=".45"/>
<circle cx="244.4" cy="114.1" r=".46"/>
<circle cx="259.6" cy="114.1" r=".46"/>
<circle cx="274.8" cy="114.1" r=".45"/>
<circle cx="290" cy="114.1" r=".45"/>
</g>
<g font-size="8.4">
<text x="27.7" y="7.9">8</text>
<text x="82.7" y="7.9">7</text>
<text x="132.7" y="7.9">6</text>
<text x="182.7" y="7.9">5</text>
<text x="232.7" y="7.9">4</text>
<text x="282.7" y="7.9">3</text>
<text x="332.7" y="7.9">2</text>
<text x="387.7" y="7.9">1</text>
<text x="3" y="30.3">F</text>
<text x="413" y="30.3">F</text>
<text x="2.8" y="79.5">E</text>
<text x="412.8" y="79.5">E</text>
<text x="2" y="129.5">D</text>
<text x="412" y="129.5">D</text>
<text x="1.7" y="179.5">C</text>
<text x="411.7" y="179.5">C</text>
<text x="2.7" y="229.5">B</text>
<text x="412.7" y="229.5">B</text>
<text x="2" y="278.8">A</text>
<text x="412" y="278.8">A</text>
<text x="27.7" y="294.9">8</text>
<text x="82.7" y="294.9">7</text>
<text x="132.7" y="294.9">6</text>
<text x="182.7" y="294.9">5</text>
<text x="232.7" y="294.9">4</text>
<text x="282.7" y="294.9">3</text>
<text x="332.7" y="294.9">2</text>
<text x="387.7" y="294.9">1</text>
</g>
<g font-size="4.8">
<text x="278.4" y="217.4">1</text>
<text x="290.5" y="217.4">1</text>
<text x="298.4" y="217.4">MirrorPool6</text>
<text x="338.2" y="245.2">Package 85K Assembly</text>
<text x="371.7" y="264.5">Centigrade Ind. Inc.</text>
<text x="342.5" y="278.7">10370-Package 85K-11</text>
</g>
<g font-size="4.4">
<text x="275.3" y="206.7">ITEM</text>
<text x="287.2" y="208.7">QTY.</text>
<text x="301.8" y="208.7">PART NUMBER</text>
<text x="359" y="208.7">DESCRIPTION</text>
<text x="275.7" y="210.8">NO.</text>
</g>
<g font-size="3.2" fill="#808000">
<text x="153" y="20">2682.0</text>
<text x="335" y="60.6" transform="rotate(-90 335 60.6)">721.0</text>
<text x="20.9" y="108.8">67.0</text>
<text x="125.5" y="108.8">17x152=2548.0</text>
<text x="55" y="120.7" transform="rotate(60 55 120.7)">9.0</text>
<text x="38.6" y="126.8" transform="rotate(-90 38.6 126.8)">38.0</text>
</g>
<g font-size="2.8">
<text x="287" y="255.9">A.Jokar</text>
<text x="287" y="260.1">A.Jokar</text>
<text x="284.7" y="268.7">H.Mohajeri</text>
<text x="286.9" y="264.2">E.Beygi</text>
</g>
<g font-size="2.1">
<text x="277" y="225.8">Note:</text>
<text x="276.3" y="234.5">UNLESS OTHERWISE SPECIFIED:</text>
<text x="276.3" y="237">DIMENSIONS ARE IN MILLIMETERS</text>
<text x="311.3" y="234.5">DEBURR AND</text>
<text x="311.3" y="237">BREAK SHARP</text>
<text x="311.3" y="239.5">EDGES</text>
<text x="342.6" y="235.9">DO NOT SCALE DRAWING</text>
<text x="391" y="236.5">REVISION:</text>
<text x="403.9" y="236.5">00</text>
<text x="331.8" y="240.8">TITLE:</text>
<text x="389" y="242.2">QTY: 1</text>
<text x="288.5" y="251.7">NAME</text>
<text x="304.2" y="251.7">SIGNATURE</text>
<text x="321.2" y="251.7">DATE</text>
<text x="331.8" y="250.7">CLIENT :</text>
<text x="274.8" y="255.8">DRAWN</text>
<text x="318" y="255.8">1401.01.25</text>
<text x="275.1" y="260.1">CHK'D</text>
<text x="318" y="260">1401.01.25</text>
<text x="274.6" y="264.2">APPV'D</text>
<text x="275.9" y="268.7">Q.C.</text>
<text x="318" y="264.5">1401.01.25</text>
<text x="275" y="273">MATERIAL:</text>
<text x="302.9" y="273">WEIGHT:</text>
<text x="330" y="272.5">DWG NO.</text>
<text x="330.1" y="285.6">SCALE:</text>
<text x="374.5" y="285.6">SHEET 11 OF 13</text>
</g>
</svg>
